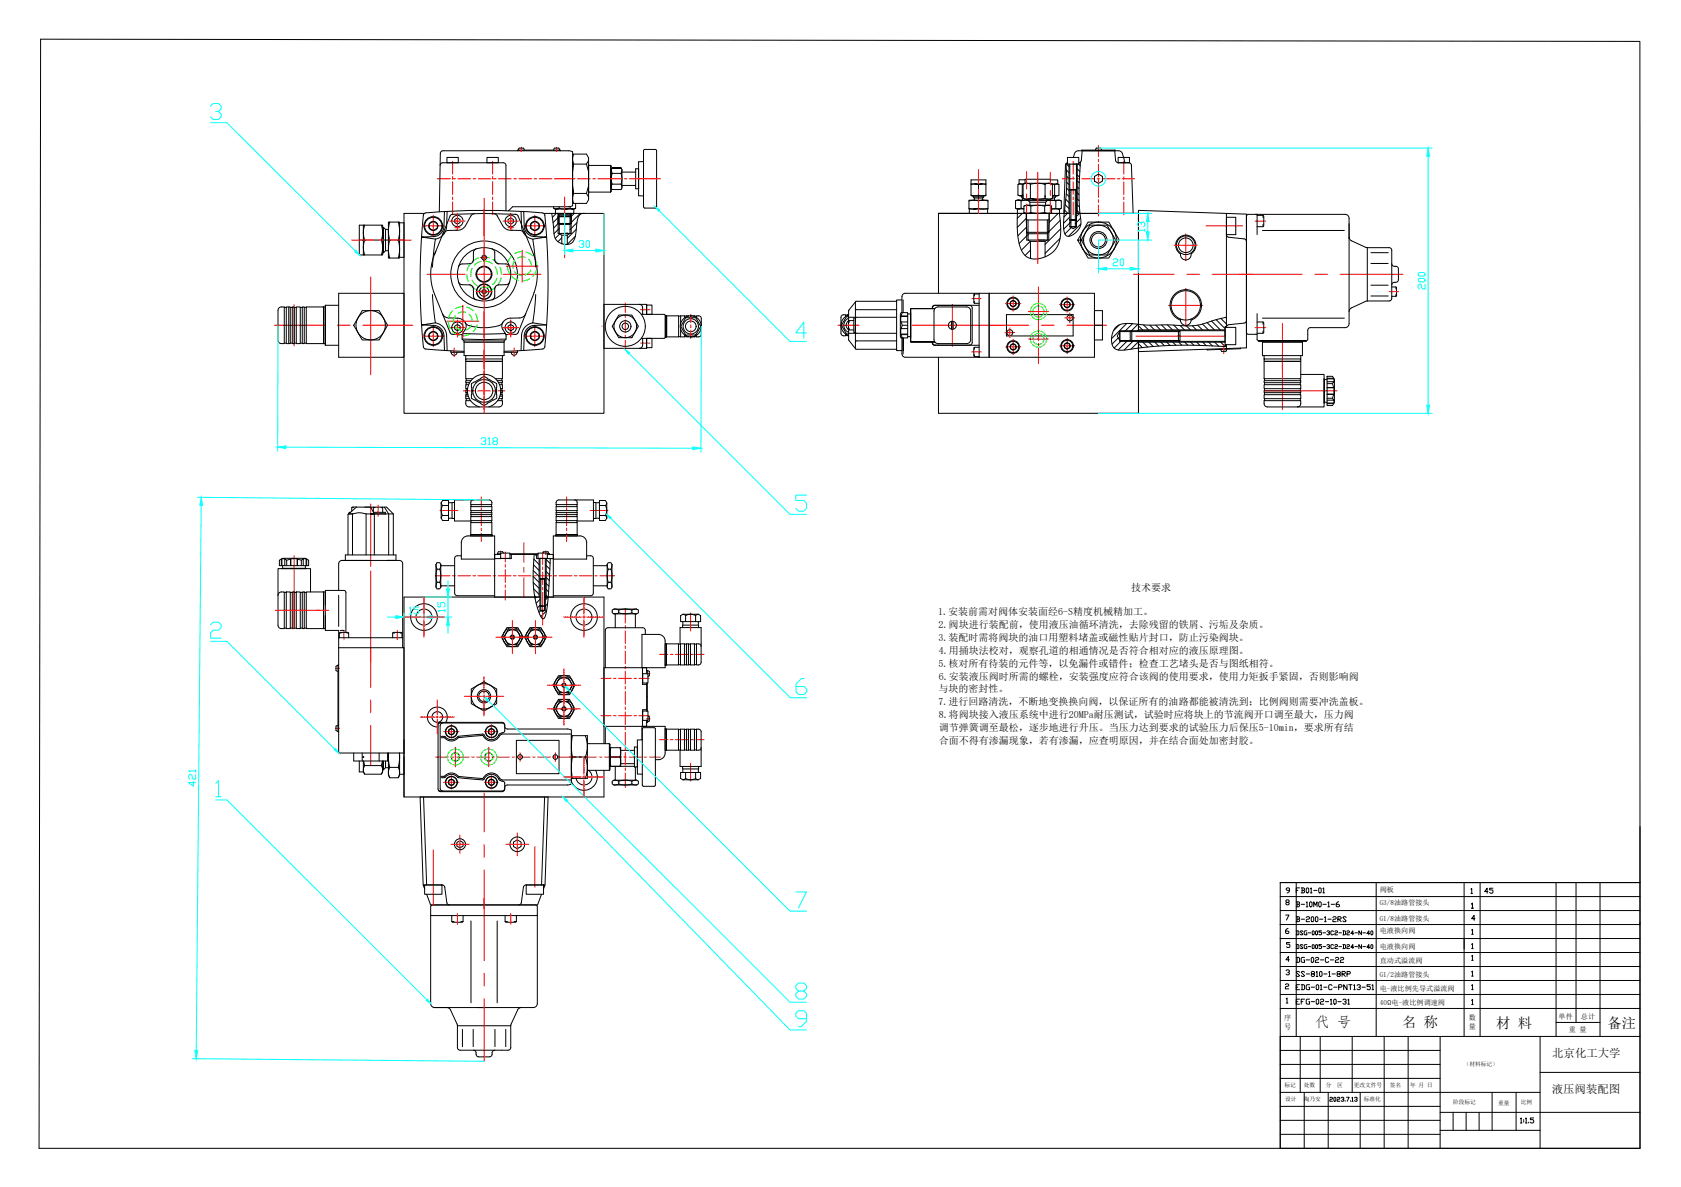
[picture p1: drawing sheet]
<svg xmlns="http://www.w3.org/2000/svg" width="841mm" height="594mm" viewBox="0 0 841 594" stroke-linecap="round" stroke-linejoin="round" font-family="sans-serif">
<!-- layer: 0 -->
<g fill="none" stroke="#000" stroke-width=".5">
<path d="M20 20l800 1 1 554h-801zM224 79h5v2h-5zM244 79h5v2h-5zM259 75h21M259 75l1-1h2v1M277 75v-1h3v1M286 79l1-2h6l1 2v10v-6M537 79v-1a2.5 2.5 0 0 1 3-3h20a4 4 0 0 1 2 5l1 1M541 75h17M541 75v5l-1 1v1h-6M548 74h3v1M549 74l-1 1"/>
<path d="M558 75v6h1M220 83l2-2 31 1v1v22M286 93l1 4-1 2M286 80l1 2M287 95h.1M287 97h6M287 82h6M287 82l-1 4M293 97l1 2M293 82l1 4M294 96v-7v11l-1 2h-6l-1-2M294 93l-1 4"/>
<path d="M294 80l-1 2M294 82l11 1M305 96h-11M305 83v13M306 94v1h5M306 85v2M306 92v2M306 84v1M306 87h5v2v3h-5v-3zM311 84h-5h5M311 84v10M311 86h7"/>
<path d="M311 85v2M319 84h-1v10M322 81h-3v17M486 92h2h-2v6h4h-4M486 92h.1M486 92v-2h7v2M487 98v1M487 99h.1M487 99h3v1l-5 1M487 99v1M490 92h1zM490 92h-2h2v6h1h2v-6h-2h2"/>
<path d="M490 90v2M492 99v1M492 98v1M492 99h-2h2M493 98l-6 1M493 92h.1M510 92h-1M511 98l1 1M511 98h1M511 92h-2v6h1h-1M511 98h-1h2M512 99v1"/>
<path d="M513 90h13v2h-13zM513 90h-3v2h2M513 92h-2v6h1M514 100l2-1 3 1zM514 100h10M516 92h-2h-2v7l2 1-2-1M522 92h1h-4h-3v7M522 92h.1M523 99h.1M523 98h.1M523 98v1M523 92h2h2v7l-2 1-2-1z"/>
<path d="M525 90h4v2h-3M526 92h1M526 92h2M527 99h1M528 99v1M528 92h2v6h-1h-1zM528 98h-1h3M528 99l-2 1h-7l4-1M528 98v1M529 92h1M533 100l2 1M533 97l2 1"/>
<path d="M534 85l1 1M534 94l1 1M534 88l1 1M534 91l1 1M534 82h.1M534 82l-1 1-1 24M534 82v-3h6v3M535 82v25M535 82v31M536 95v15h2v-15M536 95h-1h4h-1M536 95h2"/>
<path d="M537 82h2v25M539 82v25M539 82h.1M539 100h1M539 97h1M539 94h1M539 91l1 1M539 88l1 1M539 85l1 1M540 82v1M541 81l-1 17 1 14-3 4-4 2-1-1-1-5 2-18-1-12 2 1M548 88l2-1 2 1v3l-2 1-2-1z"/>
<path d="M559 81v-2h6v3M559 81h6M565 81l1 2 1 24M182 113v7M182 113h.1M182 113h-2v15h2M182 113h9v3v4h-9v-3zM191 113v7v4v4h-9v-4v-4M191 114l2 1M192 114v6h1v-5M193 115h1M194 116l1 4h-1z"/>
<path d="M195 111h-1v5l1-5h4l1 9h2v9h-2M199 111h1l-1 9M200 112h2v8M212 107h-10v100h100v-100h-30M215 112l2-1 2 1v2l-2 1-2-1zM218 120l-2 14M222 106v7a5 5 0 0 1-5 5l-6 1 7 1M224 106l-1 7a7 7 0 0 1-5 7M228 110l1-1 1 1v1l-1 1-1-1zM229 115l-6 1-2 1M237 107l-1 1-3 5a5 5 0 0 1-5 2M247 107l2 1 2 5a5 5 0 0 0 5 2"/>
<path d="M254 110l2-1 1 1v1l-1 1-2-1zM254 106l2-3h28h2v-27l-2-1-63 1-1 1v29M255 115l6 1 2 1M261 106v7a7 7 0 0 0 6 7M262 106v7a5 5 0 0 0 6 5l5 1-6 1 1 14M266 112l2-1 2 1v2l-2 1-2-1zM276 107l2 12 2 2 3 1h3l1-2 2-11 1-2h2M277 103v1l1 1-1-1M278 105v2h9v-2M278 107l-2 2M279 107h6h1M279 108v4h7"/>
<path d="M279 108h7M279 107v5h7h-7l-2 2M279 109l-2 2M279 107v10h7v-10M279 107l1 1M280 108h5M280 108h-1M280 103v1l2 1h-4l2-1M280 108v4M280 114l-3 3M280 117l-2 2M281 119l-2 2"/>
<path d="M281 118v4M282 117h2M284 118v4l4-4M285 108v4M285 112v5M285 103v1M285 108h1M285 117l-1 1h-3l-1-1M285 107v1M286 112h-6v5M286 107v5M287 107l-1 1"/>
<path d="M288 102v2l-6 1 6-1M288 115l-4 4M289 111l-4 4M290 107l-4 4M322 103v-28h1h5l1 28M485 104l2 1-2-1v-3l2-1 3 1v3M485 105v2M487 105l3-1zM490 100h2zM490 104h4M494 105v2M494 101l-2-1 2 1v3l-4 1v2"/>
<path d="M508 101l1-1-1 1v3l1 1-1-1M509 105v10l1 8 3 5 4 2 3-1 4-1 3-2 2-2 2-7-1-10M511 101l-2-1h5l-3 1v3h1M511 104l-2 1h3M511 107l-2 2M512 103h2h-2v3l2 1M512 106l2 1M513 110l1 6h11v-6M513 109l-4 5M513 110h12M514 100h.1M514 114l-5 4"/>
<path d="M514 116v1h10l1-1M514 107h10M514 110v6M514 117v3l2 1v8M514 117l-4 5M515 101v2M516 103v3l3 1h-5l2-1M519 107l4-1 1 1zM520 103h.1M523 101v2M524 100h1h-1l-1 1h-8l-1-1M524 117v3l-1 1h-7"/>
<path d="M524 110v6M524 103h2v3l-2 1M524 103h-1v3M524 103h-8h-2h9M524 103h2M525 107v13h-11l-1-13v3M525 107v3M525 107h.1M526 106l-2 1M528 101h3v3h-3zM528 101l-3-1 6 1M528 104l-2 1h4"/>
<path d="M529 107l-4 4M530 105v2h-9M530 119l-7 8M530 110l-5 6M531 115l-8 7M531 104l-1 1M533 105l1 2M533 102l2 2M534 107l-2 2M535 113l2 1 2-1M535 110h4zM535 107h-65v40"/>
<path d="M535 109l-3 3M535 113h4M536 111l-4 4M536 110v3M536 114l-3 3M538 110v3M539 107h31M539 107v6M539 105l1 2M539 103l1 1M540 107l-1 1M541 109l-3 3"/>
<path d="M541 112l-6 6M542 116l-1 4M542 116l-3 4M550 111h-4a2.7 2.7 0 0 0-3 3l-1 2M550 111h3a2.7 2.7 0 0 1 3 3l1 2M550 111a9 9 0 0 0-8 5M550 111a9 9 0 0 1 7 5M557 116l3 4h-1M557 116l2 4M614 107v57l1-1 8-1 1-2M614 117l1 2 8 1 1 1M614 109h4v8h-4z"/>
<path d="M624 108v-1h49l2 1v55l-2 1h-18l-1 1v5v1M629 108h3v5h-3M629 107v10M632 115h41M632 108v1M632 112v1M675 119l1 1 8 4M180 120h2v8M182 128h.1M191 127h1M192 127v-7h-1v8M193 125v-5h1v9h1"/>
<path d="M194 125h-1l-1 2M199 120h1v5zM199 120h-4l-1 4 1 5h4l1-4v4h-1M217 127l9-20h16h17l8 20a28 28 0 0 1 0 20l-8 20M218 126a27 27 0 0 0-1 21l8 20M231 132l-2 2M238 125l-1 1v4l-1 1-1 1h-4M238 137v1M246 137v1M246 125l1 1 1 4v1l1 1h4M253 132l2 2M515 121l-4 4"/>
<path d="M516 125l-3 3M519 120h4M523 121v8M541 120l1 5M541 120h-2l3 5M541 120l3-5a2.6 2.6 0 0 1 4-2h4a2.6 2.6 0 0 1 3 2l3 5h-1M542 125a9 9 0 0 0 8 4M542 125l2 3a2.7 2.7 0 0 0 3 1h3M542 120a7 7 0 0 1 8-7 7 7 0 0 1 7 7M542 120a7 7 0 0 0 8 8 7 7 0 0 0 7-8M542 120h-1l3 6a2.6 2.6 0 0 0 4 2h4a2.6 2.6 0 0 0 3-3l3-5M557 125l-1 3a2.7 2.7 0 0 1-4 1h-2"/>
<path d="M557 125a9 9 0 0 1-7 4M559 120l-2 5M560 120l-3 5M591 127a5 5 0 0 1-2-8 5 5 0 0 1 8 0 5 5 0 0 1-1 8M591 127a2.7 2.7 0 0 0 2 3 2.7 2.7 0 0 0 3-3M684 124h11l1 1v24M684 124v27M686 126h9M686 132h8M696 132l1 1h1M698 133l2 1v6l-1 1h-1M140 154h2v18h-2l-1-1v-16z"/>
<path d="M142 154h1M143 154h2v18h-2zM144 154v18M145 154h1M146 154h1v18h-1zM147 154h1M148 154h2v18h-2zM150 154h1M151 154h1v18h-1zM152 154h1M162 154v18v-18M163 154h-10v18h10"/>
<path d="M169 147h33v32h-33zM169 153h-6v20h6M181 155h9l4 8-4 7h-9l-4-7zM216 147l2 15-7 1h6a5 5 0 0 1 5 5v7M221 157l2 2h6a4 4 0 0 1 4 6l-2 3v2l1 1h20M229 141l2 1 4 1h1l1 6 1 1M241 145h1h1v2h-1h-1zM255 141l-1 1-5 1h-1v2l-1 4-1 1M263 157l-2 2h-6a4 4 0 0 0-3 6l1 3v2l-1 1M268 147l-1 15M310 158h6l3 5-3 6h-6l-4-6zM324 152h-22v22"/>
<path d="M423 158h-1l-1 1v8l1 1h1v-1M424 158h.1M425 158h-2l-2 5 2 4h2M425 158h-2M425 159a4 4 0 0 0-3 4 4 4 0 0 0 3 3M425 158a5 5 0 0 0-4 5 5 5 0 0 0 4 5M425 159h3M428 151l-3 4v6M428 159h-1v7h1v-2v3M428 154l1 1h20M428 151v23M449 159h-20h-1"/>
<path d="M449 151h-21M449 151v24M451 158h3M451 156h3v13h-3l-1-1zM451 156v-8l2-1h95v32h-53v-32v32h-43l-1-2v-8M451 150h-2v1M451 156v2v3v2v1v3v2M452 150v6M454 157h2M456 154h12h-12v17h12h-12zM468 153h-1v1M468 154h1h15h1l1 2v14l-1 1-1 1h-15l-1-1-1-1v-14z"/>
<path d="M470 153h.1M485 153l1 1v17l-1 2M488 147v1M488 151v1M490 153h-23l-1 1M490 147h-3v4l3 1M490 147v32M504 157h33v11h-33zM506 151l1-1 1 1v2h-1h-1zM533 152l1-1 1 1v1l-1 1-1-1zM548 155h4v15h-4M591 160a2.7 2.7 0 0 0 2 3 2.7 2.7 0 0 0 3-3"/>
<path d="M611 159l3 3M613 159h1M614 159l-5 1a42 42 0 0 1-25 3h-9l-7-1a9 9 0 0 0-11 4 7 7 0 0 0 1 9 19 19 0 0 0 11-1l8-1a237 237 0 0 1 37 0M629 157v13l1 1M632 159h41M676 154l-1 2M684 151l-8 3M686 148h9M686 143h8M696 144h3l-1 4v-1M696 148h2M696 149l-1 2h-11"/>
<path d="M698 141l-2 2M698 144v1M142 172h1M145 172h1M147 172h1M150 172h1M152 172h1M215 169v-2l2-1 2 1v2l-2 1-2-1M218 162a7 7 0 0 1 5 6l1 7M225 166l1 1h5M226 176h6M226 176a1.5 1.5 0 0 0 1 2 1.5 1.5 0 0 0 2-2"/>
<path d="M228 163l1-1 1 1v2l-1 1-1-1zM231 170h22M232 166v1h10h11v-1M232 176a85 85 0 0 1-20-2 300 300 0 0 1 0-67 265 265 0 0 1 52-1l8 1a283 283 0 0 1 0 67l-20 2M232 171v7h20v-7M232 171h20M233 162a17 17 0 0 0 14 2l3-1 2-1M233 180h18v1h-18zM233 178v2M251 178v2M254 163l2-1 1 1v2l-1 1-2-1zM256 176a1.5 1.5 0 0 0 1 2 1.5 1.5 0 0 0 2-2"/>
<path d="M259 176h-7M259 166l-1 1h-5M266 169v-2l2-1 2 1v2l-2 1-2-1M267 162l6 1h-5a5 5 0 0 0-6 5v7M267 162a7 7 0 0 0-6 6v7M423 168h1M424 168h1M425 161a2.5 2.5 0 0 0 0 4v5l3 4M425 167h3M425 160v1M425 164v1M427 160l-2 1v4h2"/>
<path d="M428 174l21 1M428 166l1 1h20M449 171h-20h-1M449 175h2M451 167h3M451 164h3M451 161h3M451 163h3M452 175v-6v8M454 168h2M466 171l1 1v1h23M467 171v1l1 1"/>
<path d="M470 173h.1M476 161v4M477 161v4M488 174v1M488 178h.1M490 174h-3v4h3M506 173l1-1 1 1v1l-1 1-1-1zM533 172h1h1v2l-1 1-1-1zM548 163h4M559 169l-3 3M560 163l-3 3M561 170l-4 4"/>
<path d="M564 162l-8 7M564 170l-5 5M565 166h-5l-1 2 1 2h5M565 166h1v5l-1-1zM566 166h47v5h-43M566 166h-6v5h10M566 166h24M566 170h24M567 162l-4 4M567 171l-5 4M569 162l-3 4M570 172l2 2"/>
<path d="M570 171v36h-100v-28M570 166v-61l54 2v67l-54 2v-5M570 163l2 2M570 171l-4 4M570 174h-1M570 171h43M572 171l2 3M572 163l3 2M575 171l2 2M575 163l3 2M578 171l2 2M578 163l3 2"/>
<path d="M581 171l2 2M581 163l3 2M584 171l1 2M584 163l3 2M587 171l1 2M587 163l3 2M590 166v5v-1zM590 171l1 2M590 163l3 2M591 160a8 8 0 0 1-4-12 8 8 0 0 1 13 0 8 8 0 0 1-4 12M593 171l1 2M594 163l2 2"/>
<path d="M596 171l1 2M597 163l2 2M599 171l1 2M599 163l3 2M602 162l3 3M602 171l1 2M604 161l4 4M605 171l2 2M606 161l5 4M608 171l2 2M608 160l5 4M611 171l2 2"/>
<path d="M613 164h5v9h-5M613 171v2h1M613 165h-43l-1 1M614 164h-1v7M614 173v1M614 175l-1 1h-2v-1M621 174l-17 1M624 167h5M629 161l3 1v4l-3 1M630 171h24h-24M632 171v7h20v-7M632 171h20"/>
<path d="M632 161v1M632 166v1M632 180h19v1h-19zM632 178v2M651 178v2M233 198h1M233 190v1M233 192v1M233 195v1M233 197v1M233 200v1M234 196h-1v1h1"/>
<path d="M234 198h-1v2h2M234 193h-1v2h1M236 191h-3v1h2M237 190h-4v-9h18v9h-3M249 191h2v1h-2M250 193h1v2h-1M250 198h1M250 198h1v2h-1M251 196v1h-1M251 190v1M251 192v1M251 195v1"/>
<path d="M251 197v1M251 200v1M632 181h19v9h-19zM632 198h19v2h-19zM632 196h19v1h-19zM632 193h19v2h-19zM632 191h19v1h-19zM633 190v1M633 192v1M633 195v1M633 197v1M633 200v1"/>
<path d="M651 190v1M651 192v1M651 195v1M651 197v1M651 200v1M651 187h11v17h-13M662 190v11M662 189v13M663 190h1M664 188h3l1 2v11l-1 2h-3zM664 190h3v1v1v2v3v2v1v2h-3M664 194h3"/>
<path d="M664 197h3M664 199h3M664 189h3M664 191h3M664 192h3M235 201h-2v1l1 1 16 1M240 204a8 8 0 0 1-5-13 8 8 0 0 1 14 0 8 8 0 0 1-4 13M241 202l1 1 2-1M241 202l-5-3v-7l6-4 7 4v7l-5 3M249 201h2v2l-1 1M632 201h19v1l-1 1-1 1h-15l-1-1zM663 201h1"/>
<path d="M664 200h3M664 202h3M174 257h3M174 257v21M175 256v1M176 254h1M178 254h-2v2M178 254h15l4 3M178 254l-4 3M183 257h-3h-4v21M183 257v21M183 257h14"/>
<path d="M185 257h2h-2M185 254l2 3v21M187 254h1M187 256h6v1M187 254v2M191 254h.1M191 254v2M192 254l2 3v21M197 257v21M221 252v-2h3v10h-3v-1M221 252v7M221 252v1"/>
<path d="M221 253a5 5 0 0 0 0 5M221 258v1M221 253h3M221 258h3M224 259h3M226 252v7M227 252h-3M236 253h10v-1l-1-2h-18v11h9M236 259h10M236 254h10M236 256h10M236 257h10"/>
<path d="M236 258h10M237 250l-1 2v16h10v-15M278 254h11v2h-11zM278 257h11v1h-11zM278 259h11v2h-11zM278 253v1M278 256v1M278 258v1M287 250l2 1v2h-11v-2l2-1h17M289 253v1M289 256v1M289 258v1"/>
<path d="M141 280v3M142 280v3M145 280v3M146 280v3M149 280v3M152 280v3M153 280v3M231 278h-3l-1 1 1 19h1h18M235 268h11h-11zM236 261h10M236 262h10M247 280h-16v-8a3 3 0 0 1 3-4h13v31"/>
<path d="M247 280h4M247 277h3M250 277h5v2h-5zM250 277h-1M251 279h4M252 277l-1-1h-2v1M255 277h14M256 277v3h-1M267 280l3 2M267 277v12v8l2 8 2 4 1 1 1-2 1-5 1-23M268 277v1M268 277v3l1-1"/>
<path d="M269 277h5v2h-5zM269 279h4M270 279h.1M270 279v20M270 279v27h3v-27M272 277v-1h2l1 1M273 279v20M274 279l3 1M274 277h1M274 277h3M277 280h17M278 268h11h-11z"/>
<path d="M278 262h11v6h-11zM278 261v1M289 261v1M289 261h8M290 268h-13v31M140 297l2-1v19h-2l-1-2v-15zM140 280l1-1h12l1 1v3h-14zM141 285h12M141 283v-3h2h3h3h2h1h1v3M141 283v1M142 296h1M143 296h2v19h-2z"/>
<path d="M143 280v3M145 296h1M146 296h1v19h-1zM147 296h1M148 296h2v19h-2zM150 296h1M151 280v3M151 296h1v19h-1zM152 296h1M153 283v1M153 296h9v19h-9zM155 296v-11h-16v13"/>
<path d="M162 296h1M162 296v19M169 298v16M171 280l-1 1-1 1v14M172 296h-9v20h6v3M172 295l1 1v21M173 280v-2h25v2M185 280h-14h14M185 280h15l1 2v37M194 280h4h-4M218 282h1h1h1M218 294l1 1h1l1-1"/>
<path d="M218 282v12M218 282l1 3M219 285h1M219 291h1M219 291l-1 3M219 285l-1 3 1 3M220 285l1 3-1 3M220 291l1 3M221 282v12M221 283h6M221 293h6M221 282l-1 3"/>
<path d="M267 288l3 3M267 286l3 2M267 292l3 2M267 283l3 2M267 295l3 2M267 298l1 1M268 299h.1M270 299h-68v100h100M270 300l-2 2M271 290v13M271 290h1M271 290l-1-1h3l-1 1"/>
<path d="M272 290v16M273 299h29M273 298l1 1M273 295l1 1M273 292l2 1M273 289l2 2M273 286l2 2M273 283l2 2M273 280l2 2M274 299l-1 1M277 298h19M142 314h1"/>
<path d="M145 314h1M147 314h1M150 314h1M152 314h1M162 315h1M170 319v-2h4v2M170 317h1M170 316h2M174 317h.1M196 319l1-2h4v2M196 317h1M200 317h1"/>
<path d="M201 319h-32v5M201 319v5h1v75M251 319l1 2M252 319v2M252 319l2 4h4l3-4M252 317l-1 2h1M252 317v2M253 319a4 4 0 0 1 3-4 4 4 0 0 1 4 4M253 319a4 4 0 0 0 3 4 4 4 0 0 0 4-4M253 319h-1l2-4h4l3 4h-1M256 314h-1a1.9 1.9 0 0 0-2 2l-1 1M256 314h1a1.9 1.9 0 0 1 3 2v1"/>
<path d="M256 314l-2 1-2 2M256 314l2 1 2 2M260 317l2 2M260 317l1 2M261 319h1l-2 2M261 319l-1 2M262 319l2 2M263 319l1 2M264 319l2 4h4l2-4M264 317l-2 2h1M264 317l-1 2M264 319l2-4h4l2 4"/>
<path d="M264 319a4 4 0 0 1 4-4 4 4 0 0 1 4 4M264 319a4 4 0 0 0 4 4 4 4 0 0 0 4-4M268 314h-1a1.9 1.9 0 0 0-3 2v1M268 314h1a1.9 1.9 0 0 1 3 2v1M268 314l-2 1-2 2M268 314l2 1 2 2M270 303h3zM270 303l-1 1M270 306h1h2M271 303v3h-1M272 317l1 2M273 319l-1 2"/>
<path d="M273 306l-2 3M274 302l-2 2M169 333h-1v3h1M169 324v53h33M169 333v33M169 324h32M252 321l1 1a1.9 1.9 0 0 0 3 2M252 321l2 2 2 1M260 321v1a1.9 1.9 0 0 1-3 2h-1M260 321l-2 2-2 1M264 321v1a1.9 1.9 0 0 0 3 2h1M264 321l2 2 2 1"/>
<path d="M272 321v1a1.9 1.9 0 0 1-3 2h-1M272 321l-2 2-2 1M169 363h-1v3h1M177 377v4h17v-4M181 377v4M190 377v4M194 377v2zM200 377v2v-2M222 362l-2 1v32l2 1M223 362a5 5 0 0 0-2-8 5 5 0 0 0-7 4 5 5 0 0 0 5 6M225 365h1h1v2l-1 1-1-1zM229 368a5 5 0 0 1-7 1h-1"/>
<path d="M241 368l-11 1a5 5 0 0 1-8 0h-1M242 367l-13 2M251 362h-30l-2 1v33h2h30M251 362h-32M180 381v5h2v-5M182 386v1M182 381v2v2v2h9v-2v2M182 383h9v-2v4v-2M192 381v4h-1M193 381v3l-1 1M193 384h1M195 384l-1 3v-8l1 5h4l1-5v8l-1-3"/>
<path d="M195 389l-1-2 1 2h4l1-2-1 2M200 388h2M212 399l1 44M219 396h32M221 389h1a5 5 0 0 1 7 0l13 1M221 389h1a5 5 0 0 1 8 0l11 1M225 391l1-1 1 1v1l-1 1-1-1zM274 399h-64l2 44M229 422l1-1 2 1v1l-2 1-1-1zM212 443h9v5h-9zM213 448l2 5h54M215 458h27"/>
<path d="M216 453l-1 1v48l1 2h1M221 443h-9v2M221 443l1 1 2 8 1 1M226 458v4h5l1-4M641 442h180M736 445v2M736 447h1M736 452h1v3M736 455h1M738 460h-2l2-2v3M226 461h1M641 463v7"/>
<path d="M736 466l1-1v3M736 468h1M821 462v113h-180M217 504h25M224 504l1 1 4 8M229 513v11l1 2h24l2-2M229 513h27M237 526a2.3 2.3 0 0 1 1 2l2 1h5a2.3 2.3 0 0 0 1-3h2"/>
<circle cx="217" cy="113" r="5"/>
<circle cx="217" cy="113" r="4"/>
<circle cx="217" cy="113" r="2.3"/>
<circle cx="229" cy="111" r="2.8"/>
<circle cx="256" cy="111" r="2.8"/>
<circle cx="268" cy="113" r="5"/>
<circle cx="268" cy="113" r="4"/>
<circle cx="268" cy="113" r="2.3"/>
<circle cx="242" cy="137" r="4"/>
<circle cx="242" cy="129" r="1.1"/>
<circle cx="242" cy="137" r="13"/>
<circle cx="242" cy="137" r="17"/>
<circle cx="550" cy="120" r="3"/>
<circle cx="550" cy="120" r="4"/>
<circle cx="593" cy="123" r="5"/>
<circle cx="593" cy="123" r="4"/>
<circle cx="242" cy="146" r="2.3"/>
<circle cx="242" cy="146" r="4"/>
<circle cx="507" cy="152" r="3"/>
<circle cx="507" cy="152" r="2.8"/>
<circle cx="507" cy="152" r="1.5"/>
<circle cx="534" cy="152" r="3"/>
<circle cx="534" cy="152" r="2.8"/>
<circle cx="534" cy="152" r="1.5"/>
<circle cx="535" cy="159" r="1.5"/>
<circle cx="593" cy="153" r="7"/>
<circle cx="185" cy="163" r="7"/>
<circle cx="217" cy="168" r="5"/>
<circle cx="217" cy="168" r="4"/>
<circle cx="217" cy="168" r="2.3"/>
<circle cx="229" cy="164" r="2.8"/>
<circle cx="256" cy="164" r="2.8"/>
<circle cx="268" cy="168" r="5"/>
<circle cx="268" cy="168" r="4"/>
<circle cx="268" cy="168" r="2.3"/>
<circle cx="313" cy="163" r="10"/>
<circle cx="313" cy="163" r="6"/>
<circle cx="476" cy="163" r="2"/>
<circle cx="505" cy="166" r="1.5"/>
<circle cx="507" cy="174" r="3"/>
<circle cx="507" cy="174" r="2.8"/>
<circle cx="507" cy="174" r="1.5"/>
<circle cx="534" cy="173" r="3"/>
<circle cx="534" cy="173" r="2.8"/>
<circle cx="534" cy="173" r="1.5"/>
<circle cx="242" cy="196" r="4"/>
<circle cx="242" cy="196" r="6"/>
<circle cx="212" cy="309" r="7"/>
<circle cx="212" cy="309" r="4"/>
<circle cx="256" cy="319" r=".8"/>
<circle cx="256" cy="319" r="1.1"/>
<circle cx="268" cy="319" r=".8"/>
<circle cx="268" cy="319" r="1.1"/>
<circle cx="292" cy="309" r="7"/>
<circle cx="292" cy="309" r="4"/>
<circle cx="219" cy="359" r="2.7"/>
<circle cx="226" cy="366" r="3"/>
<circle cx="226" cy="366" r="2.8"/>
<circle cx="226" cy="366" r="1.5"/>
<circle cx="228" cy="379" r="2.1"/>
<circle cx="226" cy="392" r="3"/>
<circle cx="226" cy="392" r="2.8"/>
<circle cx="226" cy="392" r="1.5"/>
<circle cx="230" cy="423" r="2.8"/>
</g>
<g fill="none" stroke="#000" stroke-width=".5">
<path d="M641 477h180M645 472h-1v1h1v1h-1M649 470v49M689 470v49M733 470v49M736 473l1-1v3M736 479l1-1v3M736 475h1M741 470v49M779 470v49M789 470v42M801 470v49"/>
<path d="M821 470h-180v105M641 498h180M641 484h180M641 491h180M643 493l1-1 1 1-1 1h-1v1h2M643 486l2-1v1l-1 1M644 500v2M645 487v1l-2-1M645 480h-2l2-1v2M736 486h1v3M736 493h1v2M736 489h1"/>
<path d="M736 495h1M736 481h1M641 519h180M641 505h180M644 502h.1M651 519v28M661 519v28M677 519v28M693 519v56M705 519v56M721 519v56M736 501l1-1v3"/>
<path d="M736 503h1M771 519v56M779 512h22M641 540h80M641 533h80M641 526h80M771 537h50M641 547h130M641 554h80M653 547v28M665 547v28M665 550h2l-2 1h2"/>
<path d="M668 549v1v1h-1zM669 550h1l-1 1h1M671 550l1-1v1M672 550v1h-1M673 551h.1M674 549h1l-1 2M676 551h.1M676 550l1-1v2M676 551h1M678 550l1-1v1h-1M679 550v1h-1M681 547v28"/>
<path d="M721 557h100M727 557v9M734 557v9M740 557v9M747 547v19M759 547v19M761 560v2M763 560h1v2M767 560h-1l1 1v1h-1M641 568h80M641 561h80M721 566h50"/>
<path d="M761 562h.1M762 560v1M762 561v1M763 562h1M765 562h.1"/>
</g>
<path d="M821 414v48M641 442v21" fill="none" stroke="#000" stroke-width=".5"/>
<g fill="none" stroke="#000" stroke-width=".5">
<path d="M641 456h180M641 449h180M641 442h180M643 458h2l-1 2M644 452l-1-1 1-1 1 1v1h-2l1 1 1-1M645 446h-1l-1-1 1-1 1 1v1l-1 1M649 442v28M689 442v28M733 442v33M741 442v28M779 442v28M789 442v28"/>
<path d="M801 442v28M641 463h180M644 465l-1 1v1h1l1-1h-2"/>
</g>
<!-- layer: CENTER -->
<g fill="none" stroke="#f00" stroke-width=".5">
<path d="M261 74v2M278 74v2M550 73v5M550 80v1M219 89h6M226 81v6M226 88v2M226 91v6M226 99v1M227 89h1M229 89h6M237 89h1"/>
<path d="M239 89h7M242 99v108M246 81v6M246 88v2M246 91v6M246 99v1M247 89h1M249 89h7M257 89h1M260 89h6M267 89h1M270 89h6"/>
<path d="M277 89h11M289 89h6M297 89h1M299 89h12M312 89h2M315 89h15M532 89h6M537 81v6M537 88v2M537 91v6M537 99v1M539 89h1"/>
<path d="M541 89h7M549 89h1M550 82v7M550 90v1M550 92v7M550 100v1M551 89h7M559 89h1M562 89h6M562 81v6M562 88v2M562 91v6"/>
<path d="M562 99v1M211 113h11M217 108v10M225 111h8M226 101v6M228 114h2M229 107v8M246 101v6M252 111h7M254 114h3M256 107v8M262 113h11"/>
<path d="M268 108v10M537 101v6M550 103v5M562 101v6M593 117v13M603 113h19M628 111h5M185 139v49M214 137h19M239 137h6M240 129h4M252 137h19"/>
<path d="M253 133h16M261 125v16M567 137h20M588 123h11M594 137h6M606 137h45M658 137h6M671 137h31M147 152v21M232 153v16M238 146h8M476 152v21"/>
<path d="M486 149h5M503 152h8M507 148v8M514 156h11M520 144v27M530 152h8M533 159h5M534 149v7M535 157v5M585 153h17M593 144v19M695 146h5"/>
<path d="M137 163h25M169 163h6M182 163h25M211 168h11M217 163v11M224 161h16M225 164h8M227 174v4M228 167h2M229 160v9M252 164h7M254 167h3"/>
<path d="M256 160v9M257 174v4M262 168h11M268 163v11M424 163h6M456 163h59M486 176h5M503 166h5M503 174h8M505 164v5M507 170v7M514 170h11"/>
<path d="M520 172v1M520 174v8M521 163h6M530 173h8M534 163h20M534 169v8M568 168h45M612 173v4M628 164h5M642 162v43M232 196h3M236 196h2"/>
<path d="M239 196h6M247 196h1M249 196h4M632 196h37M185 252v31M189 253v6M220 255h9M241 249v4M241 254v1M241 257v6M283 249v4M283 254v1"/>
<path d="M283 257v6M147 278v37M241 264v2M241 267v4M250 276v2M253 276v5M271 276v7M273 276v2M283 264v2M283 267v4M185 286v58M218 288h7"/>
<path d="M226 288h2M229 288h6M237 288h1M239 288h6M247 288h1M249 288h7M253 283v1M253 285v6M253 293v1M253 295v5M257 288h1M259 288h7"/>
<path d="M267 288h1M270 288h6M271 284v1M271 286v7M271 294v1M271 296v7M277 288h2M280 288h6M287 288h2M290 288h6M138 305h26M172 316v4"/>
<path d="M199 316v4M271 304v1M271 307v6M168 335h2M185 350v7M168 365h2M185 363v20M218 379h7M222 366h8M226 379h1M226 363v6M228 374v10"/>
<path d="M228 379h7M222 392h8M226 388v7M217 425v28M226 423h9M229 457v6"/>
</g>
<!-- layer: HIDDEN -->
<g fill="none" stroke="#0f0" stroke-width=".5">
<path d="M234 137v4M235 132l-1 4M236 134v4M240 129l-4 2M241 131l-4 2M241 129h4M243 131l3 1M247 130l2 2M248 134l1 3M249 139l-3 4M250 134l1 3M251 139l-2 3"/>
<path d="M254 133l1 4M256 128l-2 3M256 138l3 2M257 130v2v2M257 136l2 1 2 1M261 126l-3 1M263 129h-4M263 126l3 2M264 130l2 1v2M265 140l-4 1M266 135l-2 2-1 1M268 130l1 3"/>
<path d="M268 135l-2 3M226 156l-1 3M228 158l-1 2v2M232 153l-4 1M233 156l-4 1M233 154l4 2M235 157l1 2v2M235 142l3 3M236 140l3 3M238 157l1 4M240 146h3M245 144h-4"/>
<path d="M248 144l-3 2M516 155v1M516 157v1M517 153l-1 1M517 159h1M517 155v1M517 157l1 1M518 152l-1 1M518 160h1M518 154h-1M518 158l1 1M520 153h-1"/>
<path d="M520 152h-1M521 153l1 1M521 152l1 1M521 158l-1 1M521 160h-1M522 155v1M522 157v1M522 153l1 1M523 158l-1 1M523 155l1 1M524 157l-1 1M224 161l1 3"/>
<path d="M226 166l4 2M228 164l1 1h2M235 167l-3 1M236 163l-1 1-2 1M239 163l-2 3M516 169v1M516 171v1M517 167l-1 1M517 172l1 1M517 169v1M517 171l1 1M518 166l-1 1"/>
<path d="M518 173l1 1M518 167l-1 1M518 172h1M520 167h-1M520 166h-1M521 167l1 1M521 166h1M521 172h-1M521 173l-1 1M522 168v2M522 170v1M522 167l1 1"/>
<path d="M523 172l-1 1M523 168l1 2M524 170l-1 2M613 173h1M614 164h-1v4M224 378v1M224 380v1M225 376l-1 1M226 378v1M226 380l1 1M226 375l-1 1M227 377h-1"/>
<path d="M228 377h1M228 375h-1M229 375l1 1M230 378v1M230 379l-1 1M225 382h1M226 383h2M229 381h-2M230 382l-2 1"/>
</g>
<!-- layer: 0 -->
<g fill="none" stroke="#0ff" stroke-width=".5">
<circle cx="550" cy="89" r="4"/>
<circle cx="242" cy="129" r="1.3"/>
</g>
<!-- layer: HIDDEN -->
<path d="M624 161v6" fill="none" stroke="#000" stroke-width=".5"/>
<circle cx="202" cy="397" r=".1" fill="#f00" stroke="#f00" stroke-width=".5"/>
<g fill="none" stroke="#f00" stroke-width=".5">
<path d="M282 99v11M490 85v7M490 95v2M490 100v7M514 86v9M514 97v3M519 86v46M525 86v7M525 95v3M282 113v2M282 118v11M514 102v9"/>
<path d="M525 100v7M176 120h11M190 120h2M195 120h11M262 272v9M212 299v9M262 284v2M262 289v10M202 309h9M211 309h2M212 308v2M212 310v9"/>
<path d="M213 309h9M248 319h7M256 319h1M256 311v7M256 318v1M256 320v7M257 319h10M267 319h1M268 311v7M268 318v1M268 320v7M269 319h7"/>
<path d="M282 309h9M210 359h8M218 359h1M219 350v8M219 358v1M219 360v7M220 359h7"/>
</g>
<!-- layer: 0 -->
<g fill="#000" stroke="#000" stroke-width=".5">
<circle cx="287" cy="95" r=".1"/>
<circle cx="284" cy="117" r=".2"/>
<circle cx="519" cy="103" r=".2"/>
<circle cx="202" cy="120" r=".2"/>
<circle cx="182" cy="379" r=".2"/>
</g>
<g fill="none" stroke="#0ff" stroke-width=".5">
<path d="M105 53l2-1h2l2 1v1l-2 2h-1M109 56l2 1v1l-2 2h-2l-2-2M105 61h9l64 65M139 163v63M241 220v-1l2 1-1 1M244 220l1-1v4M143 224h204M242 221h1l-1 2-1-1M244 223h1M247 221v-1l1-1 1 1-2 1v2l2-1-1-1M99 249l146 1M101 253l-3 273"/>
<path d="M105 313l2-2h2l2 2v1l-2 1h-2l-2 2v2h6M105 321h9l54 54M97 391v2l-3-1h4M98 388v2h-1l-1-2h-1l-1 1 1 1M98 386h-4h1M98 385v1M108 392l1-1v8M108 399h3M108 400h6l100 100M96 530l146 1"/>
</g>
<g fill="#0ff" stroke="#0ff" stroke-width=".5">
<path d="M214 500l1 2-2-1z"/>
<path d="M167 375h1l1 2z"/>
<path d="M178 126v-1l2 3z"/>
<path d="M139 224l4-1v1z"/>
<path d="M98 526h1l-1 4z"/>
<path d="M101 249v4h-1z"/>
</g>
<g fill="none" stroke="#0ff" stroke-width=".5">
<path d="M550 74h167M715 78v125M282 107v20M302 107v20M550 107h26M571 112l-1-1-1 1 1 1M571 112l1-1 1 1-1 1M573 115h-4l1 1M573 115v1M574 111v5M287 125h11M290 121v-1l2 1-1 1"/>
<path d="M291 122l1 1-1 1-1-1M293 121l1-1 1 1v2l-1 1-1-1zM554 135h11M557 130h1h1v1l-2 1v1h2M560 130h1h1v2v1l-2-1zM570 120v17M576 120h-26v17M709 137l1-1h2l1 2h-1h-2zM710 139h2l1 1-1 1h-2l-1-1zM713 142v3h-1l-1-3-2 1 1 2M550 207h167M212 299h14"/>
<path d="M224 291v4M224 299v10M194 309h4M202 307v2h24M205 304v3M205 307h1M209 304h-2v1h2v1v1h-2M212 307v2M219 301v3h1v-2l1-1 2 1-1 2M223 306h-4h1M223 305v1M224 313v4"/>
</g>
<g fill="#0ff" stroke="#0ff" stroke-width=".5">
<path d="M715 74v4h-1z"/>
<path d="M714 203h1v4z"/>
<path d="M298 125h4l-4 1z"/>
<path d="M282 125h5v1z"/>
<path d="M212 309l4-1v2z"/>
<path d="M198 308l4 1-4 1z"/>
<path d="M224 309l1 4h-2z"/>
<path d="M223 295h2l-1 4z"/>
<path d="M550 135l4-1v1z"/>
<path d="M565 134l5 1h-5z"/>
<path d="M574 116h1l-1 4z"/>
<path d="M574 107l1 4h-1z"/>
</g>
<text font-size="194" fill="#f00" x="241" y="503">8</text>
<text font-size="148.6" fill="#0ff" x="280" y="517">9</text>
<text font-size="143.8" fill="#f00" x="281" y="457">7</text>
<text font-size="117.3" fill="#f00" x="302" y="350">6</text>
<text font-size="105.4" fill="#0ff" x="312" y="259">5</text>
<text font-size="86.9" fill="#f00" x="327" y="172">4</text>
<text font-size="7.3" x="658" y="514">代 号</text>
<g font-size="7.2">
<text x="702" y="514">名 称</text>
<text x="749" y="514">材 料</text>
<text x="804" y="515">备注</text>
</g>
<text font-size="6.2" x="647" y="497">EDG-01-C-PNT13-51</text>
<g font-size="5.7">
<text x="647" y="448">FB01-01</text>
<text x="742" y="448">45</text>
<text x="647" y="455">B-10M0-1-6</text>
<text x="647" y="462">B-200-1-2RS</text>
<text x="647" y="483">DG-02-C-22</text>
<text x="647" y="490">SS-810-1-8RP</text>
<text x="647" y="504">EFG-02-10-31</text>
<text x="777" y="529">北京化工大学</text>
<text x="776" y="547">液压阀装配图</text>
</g>
<text font-size="5.3" x="647" y="469">DSG-005-3C2-D24-N-40</text>
<g font-size="5">
<text x="566" y="296">技术要求</text>
<text x="469" y="308">1.安装前需对阀体安装面经6-S精度机械精加工。</text>
<text x="470" y="314">2.阀块进行装配前，使用液压油循环清洗，去除残留的铁屑、污垢及杂质。</text>
<text x="470" y="321">3.装配时需将阀块的油口用塑料堵盖或磁性贴片封口，防止污染阀块。</text>
<text x="470" y="327">4.用捅块法校对，观察孔道的相通情况是否符合相对应的液压原理图。</text>
<text x="470" y="334">5.核对所有待装的元件等，以免漏件或错件；检查工艺堵头是否与图纸相符。</text>
<text x="470" y="340">6.安装液压阀时所需的螺栓，安装强度应符合该阀的使用要求，使用力矩扳手紧固，否则影响阀</text>
<text x="470" y="347">与块的密封性。</text>
<text x="470" y="353">7.进行回路清洗，不断地变换换向阀，以保证所有的油路都能被清洗到；比例阀则需要冲洗盖板。</text>
<text x="470" y="359">8.将阀块接入液压系统中进行20MPa耐压测试，试验时应将块上的节流阀开口调至最大，压力阀</text>
<text x="470" y="366">调节弹簧调至最松，逐步地进行升压。当压力达到要求的试验压力后保压5-10min，要求所有结</text>
<text x="470" y="372">合面不得有渗漏现象，若有渗漏，应查明原因，并在结合面处加密封胶。</text>
</g>
<text font-size="4.9" x="647" y="476">DSG-005-3C2-D24-N-40</text>
<g font-size="3.6">
<text x="690" y="447">阀板</text>
<text x="690" y="453">G3/8油路管接头</text>
<text x="690" y="461">G1/8油路管接头</text>
<text x="690" y="467">电液换向阀</text>
<text x="690" y="475">电液换向阀</text>
<text x="690" y="482">直动式溢流阀</text>
<text x="690" y="489">G1/2油路管接头</text>
<text x="690" y="496">电-液比例先导式溢流阀</text>
<text x="690" y="503">40Ω电-液比例调速阀</text>
<text x="780" y="510">单件</text>
<text x="791" y="510">总计</text>
<text x="642" y="515">号</text>
<text x="643" y="511">序</text>
<text x="735" y="510">数</text>
<text x="735" y="515">量</text>
<text x="785" y="516">重 量</text>
</g>
<g font-size="2.9">
<text x="732" y="533">（材料标记）</text>
<text x="643" y="544">标记</text>
<text x="652" y="544">处数</text>
<text x="663" y="544">分</text>
<text x="669" y="544">区</text>
<text x="677" y="544">更改文件号</text>
<text x="695" y="544">签名</text>
<text x="705" y="544">年 月 日</text>
<text x="643" y="551">设计</text>
<text x="652" y="551">陶乃安</text>
<text x="682" y="551">标准化</text>
<text x="727" y="553">阶段标记</text>
<text x="749" y="553">重量</text>
<text x="761" y="553">比例</text>
</g>
</svg>
